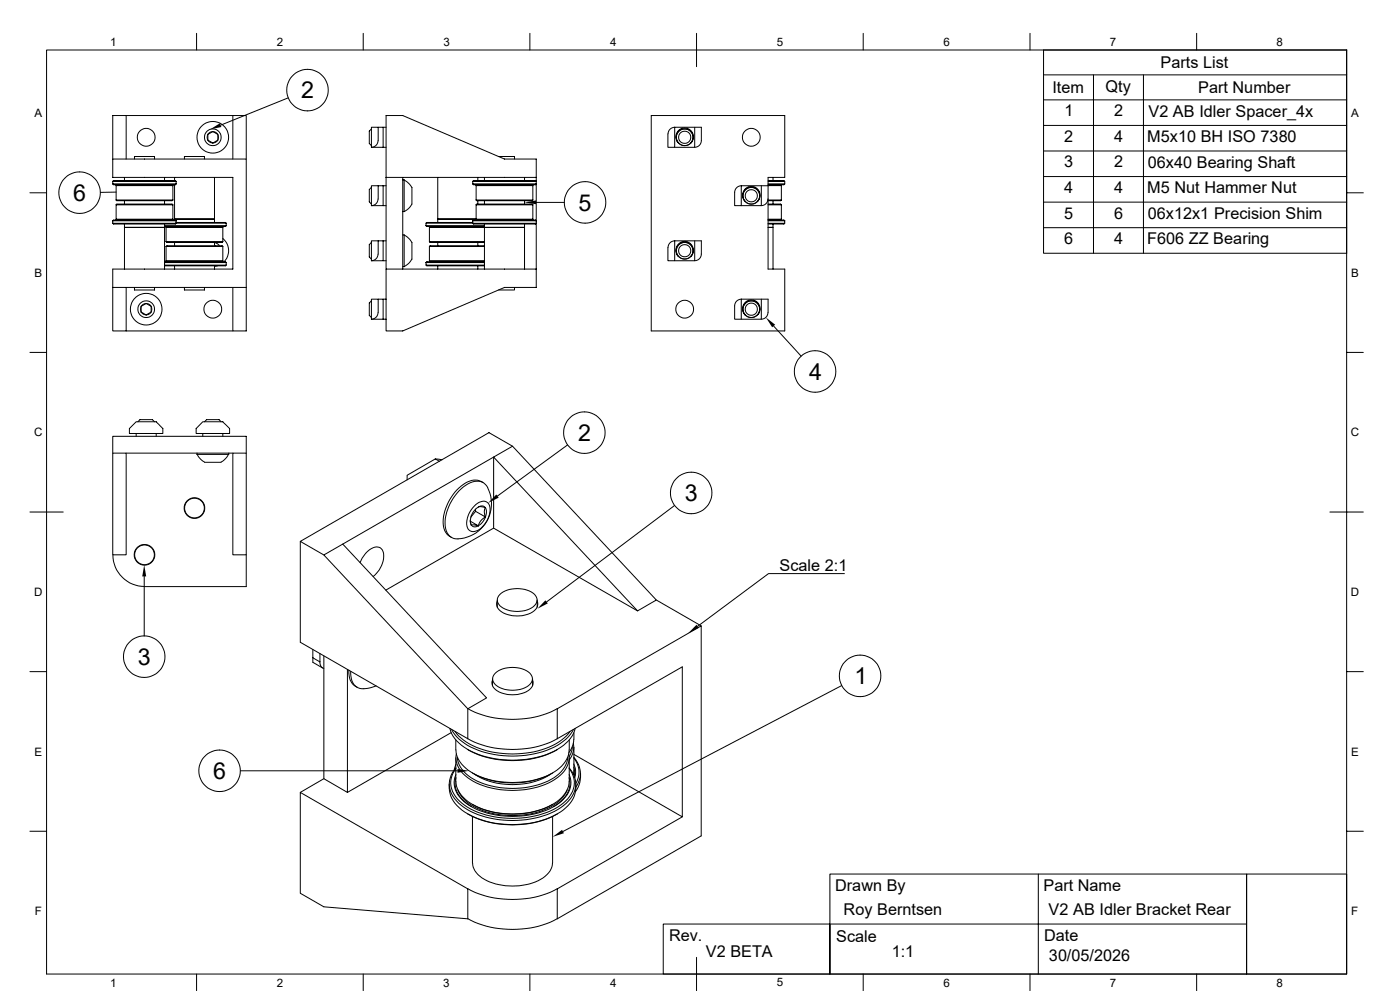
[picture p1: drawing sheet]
<svg xmlns="http://www.w3.org/2000/svg" width="420mm" height="297mm" viewBox="0 0 420 297" stroke-linecap="round" stroke-linejoin="round" font-family="sans-serif">
<g fill="none" stroke="#000" stroke-width=".3">
<path d="M14 15h390v276.9h-390zM59 10v5M109 10v5M159 10v5M209 10v10M259 10v5M309 10v5M359 10v5M404 15h-90.9v60.9h90.9M37.8 34.6h32M86.4 29.3l-20.2 8.2M111.4 38.7l-.6 .6v3.7l.6 .6"/>
<path d="M113.5 38.1h-2.1v6.1M114.9 38.1h.9M195.4 34.6h40v18.6h-5v27.4h5v18.6h-40zM201 38.7l1.4-.6v6.1h-2v-4.4zM202.4 38.1h8v4.1a2.02 2.02 0 0 1-2 2M208.4 38.1v6.1h-6M313.1 22.4h90.9M313.1 29.9h90.9M313.1 37.6h90.9M328 22.4v53.5M343 22.4v53.5M9 57.8h5"/>
<path d="M33.8 47.7h40.1v38.4M33.8 55.1l.3 .3h18.5l.2-.3M33.8 55.1h19M33.8 54.4l.3-.3h18.5l.2 .3M33.8 54.4h19M33.8 54.4v.7M34.8 59.9l.3 .3h16.5l.3-.3M34.8 59.9h17.1M34.8 55.6h17.1M34.8 55.6v4.3M34.8 57.6l-4.7 .1M35 55.5h16.7"/>
<path d="M35 55.4v.1M35 55.5l-.2 .1M37.3 53.2v.9M37.8 47.7v-13.1h-4v18.6h36v27.4h-36v5.5M40.3 47.7v-.8h6.1v.8M49.4 53.2v.9M51.7 55.4v.1M51.7 55.5l.2 .1M51.9 55.6v4.3M52.4 53.2v.9M52.4 55.4v10.6M52.8 54.4v.7"/>
<path d="M55.3 47.7v-.8h6v.8M62.4 40.3v1.7M62.4 40.3l1.4-.9 1.1 .6a1.05 1.05 0 0 1 .5 1.3v.3a.58 .58 0 0 1-.6 .7l-.5 .3a.58 .58 0 0 1-1 0l-.9-.6M62.4 40.3l-.3 .8 .3 .9M62.4 40.3a1.7 1.7 0 0 1 2.5-.5 1.7 1.7 0 0 1 0 2.7 1.7 1.7 0 0 1-2.5-.5M64.3 53.2v13.5M69.8 47.7v-13.1h4.1v13.1M111.4 56.1l-.6 .7v3.7l.6 .7M113.4 42.2a2.02 2.02 0 0 1-2 2M113.4 59.6a2.02 2.02 0 0 1-2 2M113.5 42.2v-4.1h1.4v6.1h-3.5M113.5 59.6v-3.9h1.4v5.9h-3.5"/>
<path d="M113.5 55.7h-2.1v5.9M114.9 44.2h.9M114.9 55.7h.9M115.8 53.2h45.1M120.8 53.9h.4v9.5M120.8 53.2v27.4M121.2 54l1.4 .9 1 1.3M123.6 56.1v2.6a4 4 0 0 1-.6 3.4l-1.8 1.3M131.3 53.2v13.5M141.8 55.1h19.1l-.3 .3h-18.5zM141.8 54.4l.3-.3h18.5l.3 .3M141.8 54.4h19.1"/>
<path d="M141.8 54.4v.7M142.8 59.9l.2 .3h16.6l.3-.3M142.8 59.9h17.1M142.8 55.6h17.1M142.8 55.6v4.3M143 55.5h16.7M143 55.4v.1M143 55.5l-.2 .1M143.3 53.2v.9M145.3 53.2v.9M149.6 46.9h4.7v.8M157.4 53.2v.9"/>
<path d="M159.7 55.4v.1M159.7 55.5l.2 .1M159.9 55.6v4.3M160.9 54.4v31.7h-9.6l-30.5 13.1h-5v-18.6h45.1M160.9 54.4v-6.7h-9.6l-30.5-13.1h-5v46M203.5 42.8l-.6-1-.1-1.2 .4-1 .6-.7a2.53 2.53 0 0 1 2.3-.5l1.3 .9 .5 1v1.7l-.7 .8M203.5 42.8l-.6-1.1v-1.2l.8-1.3 1.3-.5 1.6 .2 1 1.1 .3 1.5-.7 1.3M203.6 42.8a2.46 2.46 0 0 0 3.6 0M221 56.3l1.4-.6v5.9h-2v-3.9zM223.7 56.5l.2-.2a2.41 2.41 0 0 1 2.4-.3l1.2 .9 .5 1.2-.1 1.2-.7 1.1 .7-1.3-.2-1.4-.8-1.1-1.3-.5-1 .2-1.3 .9-.4 1.1v.7l.6 1.3-.6-.9-.1-.9 .3-1.2zM228.4 55.7v5.9h-6M230.4 59.6a2.02 2.02 0 0 1-2 2"/>
<path d="M230.4 59.9h4M230.4 55.1h5M230.4 54.1h4.8l.2 .3v.7M230.4 54.4h5M230.4 55.5h3.9M231.9 53.2v.9M234.3 55.4l.1 4.5M234.4 55.6l-12 .1M234.4 59.9l-.2 .3h-3.8M235.4 55.1l-.2 .3h-4.8M313.1 45.3h90.9M313.1 52.9h90.9"/>
<path d="M404 57.8h5M33.8 66.2l.3-.2h18.5l.2 .2M33.8 66.2h19M33.8 66.9l.3 .2h18.5l.2-.2M33.8 66.9h19M33.8 66.2v.7M34.8 61.4l.3-.2h16.5l.3 .2M34.8 61.4h17.1M34.8 65.7h17.1M34.8 65.7l.2 .1M34.8 61.4v4.3M35 65.8h16.7"/>
<path d="M35 65.8v.2M37.3 60.2v1M37.3 67.1v13.5M49.4 67.1v1.1h-12.1h12.1v12.4M49.4 67.6h18.5M49.4 78.4h18.2l.3 .3M49.4 78.7h18.5M49.4 79.5h18.5M49.4 60.2v1M49.8 72.4l.3 .2h16.5l.2-.2M49.8 72.4h17M49.8 68.1h17"/>
<path d="M49.8 73.9l.3-.2h16.5l.2 .2M49.8 73.9h17M49.8 78.2h17M49.8 68.1v4.3M49.8 73.9v4.3M49.8 78.2l.2 .1M50 68h16.7M50 78.3h16.7M50 67.9v.1M50 78.3v.1M50 68l-.2 .1M51.7 65.8v.2"/>
<path d="M51.9 65.7l-.2 .1M51.9 61.4v4.3M52.4 65.7h11.9M52.4 72.6v1.1M52.4 79.7v.9M52.8 66.7h14.8l.3 .2v.7M52.8 66.9h15.1M52.8 66.2v.7M64.3 73.7v-1l.9 .3 .6 .7M64.3 73.5l.4 .2M64.3 79.7v.9M65.4 79.6l-1.1 .2"/>
<path d="M66.7 67.9v.1M66.7 78.3v.1M66.7 68l.1 .1M66.8 68.1v4.3M66.8 73.9v4.3M66.8 78.2l-.1 .1M66.8 71.5a4.8 4.8 0 0 1 .5 6.9M67.9 67.6l-.3 .3h-18.2M67.9 78.7v.8l-.3 .2h-18.2M111.4 72.6l-.6 .7v3.7l.6 .7M113.4 76.2a2.02 2.02 0 0 1-2 1.9M113.5 76.2v-4h1.4v5.9h-3.5"/>
<path d="M113.5 72.2h-2.1v5.9M114.9 61.6h.9M114.9 72.2h.9M114.9 78.1h.9M120.8 70.4h.4v9.5h-.4M120.8 63.4h.4M121.2 70.4a3.5 3.5 0 0 1 2.4 4.1v3.2M123.6 77.6l-1 1.4-1.4 .9M127.8 67.6l.3 .3h17.2M127.8 67.6h17.5M127.8 66.9h14M127.8 78.7h17.5"/>
<path d="M127.8 78.7v.8l.3 .2h17.2M127.8 79.5h17.5M128.8 72.4l.2 .2h16.3M128.8 72.4h16.5M128.8 68.1h16.5M128.8 73.9h16.5M128.8 78.2h16.5M128.8 73.9l.1 4.5M128.9 68h16.4M128.9 67.9l-.1 4.5M128.9 78.3h16.4M131.3 65.7h11.5"/>
<path d="M131.3 72.6v1.1M131.3 79.7v.9M141.8 66.2l.3-.2h18.5l.3 .2zM141.8 66.9h19.1l-.3 .2h-18.5zM141.8 66.7h-13.7l-.3 .2v.7M141.8 66.2v.7M142.8 61.4l.2-.2h16.6l.3 .2M142.8 61.4h17.1M142.8 65.7h17.1M142.8 65.7l.2 .1M142.8 61.4v4.3M143 65.8h16.7"/>
<path d="M143 65.8v.2M143.3 60.2v1M143.3 72.6v1.1M143.3 79.7v.9M145.3 73.7h-16.3l-.2 .2M145.3 78.4h-17.2l-.3 .3M145.3 60.2v1M145.3 67.1v13.5M157.4 67.1v1.1h-12.1h12.1v12.4M157.4 60.2v1M159.7 65.8v.2M159.9 65.7l-.2 .1"/>
<path d="M159.9 61.4v4.3M160.8 60.7h8.5M201 72.8l1.4-.6v5.9h-2v-4.3zM202.4 72.2h8v4a2.02 2.02 0 0 1-2 1.9M203.3 73.4l.5-.5a2.95 2.95 0 0 1 2.3-.5l1.1 .7 .7 1.2v1.6l-.7 1 .6-1 .1-1.1-.8-1.5-1.5-.7-1 .2-.9 .5-.5 .5-.3 1.1 .1 1 .5 1-.7-1.5v-1zM203.6 76.8a2.46 2.46 0 0 0 3.6 0M208.4 72.2v5.9h-6M223.6 60.4a2.46 2.46 0 0 0 3.6 0M230.4 61.2h3.8l.2 .2M230.4 61.4h4M230.4 66h4.8l.2 .2M230.4 66.2h5"/>
<path d="M230.4 66.9h5M230.4 65.8h3.9M230.4 65.7h4M231.9 67.1v1.1h-1.5h1.5v12.4M231.9 60.2v1M234.4 61.4l-.1 4.6M235.4 66.2v.7l-.2 .2h-4.8M313.1 60.6h90.9M313.1 68.2h90.9M33.8 86.1v13.1h4v-13.1M33.8 86.1h40.1M37.8 99.2h32"/>
<path d="M40.3 86.1v.8h6.1v-.8M42.4 91.8l1-.6a.58 .58 0 0 1 1 0l.9 .6v1.3a.65 .65 0 0 1-.6 .8l-.8 .5-1.1-.6a1.05 1.05 0 0 1-.5-1.3zM55.3 86.1v.8h6v-.8M69.8 86.1v13.1h4.1v-13.1M111.4 90.2l-.6 .6v3.7l.6 .7M113.4 93.7a2.02 2.02 0 0 1-2 2M113.5 93.7v-4h1.4v6h-3.5M113.5 89.7h-2.1v6M114.9 89.7h.9M114.9 95.7h.9M154.3 86.1v.8h-4.7M221 90.3l1.4-.6v6h-2v-4z"/>
<path d="M222.4 89.7h8v4a2.02 2.02 0 0 1-2 2M223.6 94.4a2.46 2.46 0 0 0 3.6 0M227.2 94.4l.7-1.3-.2-1.4-.9-1.1-1-.4-1.4 .1-1 .9-.5 1.2 .1 .9 .6 1.1-.3-.3-.5-1v-1l.3-1 .7-.6a2.49 2.49 0 0 1 2.3-.5l1.1 .6 .7 1.2v1.5l-.7 1.1M228.4 89.7v6h-6M232.1 97.7l8.2 9M9 105.6h5M404 105.6h5M33.8 135.8h4v30.5h-4zM33.8 135.8v-5h40.1v5M37.8 135.8h32M40.9 129.9v.9M41.4 126.4l.6-.6h3.7l.7 .6"/>
<path d="M46.9 129.9h2v-1.5l-2-2h-6l-2.1 2v1.5h8.1v.9M59.1 135.8v.4h9.5v-.4M59.1 136.1l1 1.4 1.2 1M60.8 129.9v.9M61.3 126.4l.7-.6h3.7l.6 .6M61.3 138.6h5M66.8 129.9h2.1v-1.5l-2.1-2h-6l-2 2v1.5h8v.9M68.5 136.1l-.9 1.4-1.3 1M69.8 135.8h4.1v30.5h-4.1zM130.6 137.6l2 .2M130.6 137.5l-8.5 5v1.3M130.6 137.5l1.2 .8"/>
<path d="M148.1 137l5.7-3.3 43.1 46.1-5.6 3.3zM153.8 133.7l-7.1-4-56.6 32.6 7.1 4M170.3 133.3l-21.1 15.4M9 153.5h10M141.1 156l.3 1.4M141.1 156.2l2.4 1.4M141.4 157.4a1.5 1.5 0 0 0 2.1 .2M141.4 157.4l.8-.1 1.3 .3M142.3 151.7a3.1 3.1 0 0 1 4-1 5.2 5.2 0 0 1-.7 6.1 4.5 4.5 0 0 1-4.2 2.5 2.65 2.65 0 0 1-1.3-3.4l.6-1.9zM142.7 152.6v.6l-1.5 1.8M142.7 153.2l2.9 1.7M143.5 152a1.54 1.54 0 0 1 1.9-.1 1.54 1.54 0 0 1 .5 1.9l-.3 1.2"/>
<path d="M143.5 152a4.6 4.6 0 0 0-2.1 5.4M143.5 151.9l.9-.1 1.2 .3-.3 1 .1 1.2a.61 .61 0 0 1 .2 .7 .61 .61 0 0 1-.6 .4l-1.1 1.1-.4 1.1M144.9 144.6a5.3 5.3 0 0 0-6.6 1.1 14.4 14.4 0 0 0-5.2 12.2l.3 1.2 .7 1 1.4 1M145.6 155a5.1 5.1 0 0 1-2.1 2.6M146.3 146.1a3.9 3.9 0 0 0-5.9-1.1 14.1 14.1 0 0 0-6.7 13.4 3.6 3.6 0 0 0 4.6 3 10.6 10.6 0 0 0 8-15.3M148.1 158.3l-32.4 18.6M202.4 151.5l-38.4 28.9M398.9 153.5h10.1M33.9 166.3a9.5 9.5 0 0 0 9.4 9.5h30.6v-9.5M43.3 172.8v17.7M90.1 162.3v30.2l50.2 28.9M97.2 166.3l5.6-3.2 43.2 46.1-5.7 3.2z"/>
<path d="M102.8 163.1l45.3-26.1v21.3l43.2 24.8M108 168.6a7 7 0 0 1 4.9-4.7 2.32 2.32 0 0 1 2.2 3 8.6 8.6 0 0 1-3.2 5.9M149.2 179.8v2.1M150 178.1a8.4 8.4 0 0 1 10.7 .4 2.42 2.42 0 0 1-1.3 3.7 9 9 0 0 1-9.4-.6 2.23 2.23 0 0 1 0-3.5zM161.2 179.8v2.1M196.9 179.8l13.5 7.8M253.3 171.9h-22.8l-21.2 15.8M93.9 197.1v1.4l2.9 1.7M93.9 194.6v2.5M96 198.3a1.73 1.73 0 0 0 1.2 2M96 195.9v2.5l-2.1-1.3M97.2 196.6v36.8l7 4.1v-36.8"/>
<path d="M149.2 180.2a3 3 0 0 0 2.4 3.8 8.5 8.5 0 0 0 9.4-1.7l.3-1.3-.2-.8M9 201.3h5M104.6 200.9a4.9 4.9 0 0 0 2.5 5.1M105.2 201.2a4.5 4.5 0 0 0 2.8 5.1 9.3 9.3 0 0 0 4.8-.7M135 218.3a12.4 12.4 0 0 0 8.4 7.8 29.7 29.7 0 0 0 24.8-2.1 9.5 9.5 0 0 0 4.4-5.7M135.3 219.6l-31.1 17.9M135.5 218.6a16.1 16.1 0 0 0 11.6 7.3 29 29 0 0 0 21.1-3.1l2.3-2 1.5-2.2M136.5 219.2a18.9 18.9 0 0 0 13.4 6.5 26.6 26.6 0 0 0 18.6-3.9l1.4-1.2 1.1-1.4M147.7 203.5v2.1M147.8 203.8a3 3 0 0 0 2.4 3.8 8.5 8.5 0 0 0 9.4-1.7l.3-1.3-.2-.8M148.6 201.8a8.4 8.4 0 0 1 10.7 .3 2.42 2.42 0 0 1-1.3 3.8 9 9 0 0 1-9.4-.7 2.23 2.23 0 0 1 0-3.4zM159.8 203.5v2.1"/>
<path d="M167.2 212.4l43.2-24.8v62.9l-43.2 24.9v-9M167.2 212.4v9M167.2 212.4a29.6 29.6 0 0 1-26.9 0v9M172.2 219.6v2M252.5 205.5l-83.6 43.7M404 201.3h5M72.1 231h65.1M90.1 237.5l50.2 28.9v9l-43.1-3.6-7.1-4.1zM97.2 233.4l-7.1 4.1M134.7 235a9.3 9.3 0 0 0 5.6 8.9 29.4 29.4 0 0 0 27.8-.5 8.9 8.9 0 0 0 4.6-7.2M136.7 227.1v7.1M136.7 221.8v2.9"/>
<path d="M136.8 229.1l-.5 1.6M136.8 230.3a6.8 6.8 0 0 0 1.1 9.8 24.3 24.3 0 0 0 17.2 5.1 21.7 21.7 0 0 0 15.2-5.8 6.7 6.7 0 0 0 .4-9.1M136.8 230.1a7.1 7.1 0 0 0 .8 10.6 25.7 25.7 0 0 0 18.9 5.1 20.7 20.7 0 0 0 14.7-6.4 6.9 6.9 0 0 0-.5-9.3M136.8 233.1a7.3 7.3 0 0 0 3.8 8.2l.8 .5M136.8 232.2a7 7 0 0 0 3.1 8.6 26.7 26.7 0 0 0 22.7 2.5 12.7 12.7 0 0 0 8.3-6.6l.4-2.3-.6-2.2M136.8 234.2a9.4 9.4 0 0 0 6.4 7.7 26.9 26.9 0 0 0 23-1.1 8.3 8.3 0 0 0 4.5-6.6M136.8 224.7a9.4 9.4 0 0 0 6.4 7.7 26.9 26.9 0 0 0 23-1 8.3 8.3 0 0 0 4.5-6.7M136.9 225.9a7.4 7.4 0 0 0 4.2 7.7 26.1 26.1 0 0 0 25.4 0 7.6 7.6 0 0 0 4.1-7.7M137.2 227a9 9 0 0 0 5.9 7.1 26.2 26.2 0 0 0 23.1-1 8.4 8.4 0 0 0 4.1-6.1M137.4 236.8a12.9 12.9 0 0 0 9 6.7 25.6 25.6 0 0 0 20.6-2.8l2-1.9 1.1-2M140.3 224.6l.3 .2M140.3 221.4a29.6 29.6 0 0 0 26.9 0"/>
<path d="M140.6 224.8a29.2 29.2 0 0 0 26.3 0M141.7 231.6l.3 .3M142 231.8a25.8 25.8 0 0 0 23.5 0M142.4 232.1a22.4 22.4 0 0 0 22.7 0M165.8 231.6l-.3 .3M167.2 221.4l37.5-21.5v44.9l-32.5-18.7M167.3 224.6l-.4 .2M170.7 233.1a7.3 7.3 0 0 1-3.8 8.2l-.8 .5M170.8 227.1v7.1M170.8 221.8v2.9M171.7 223.9l-.1 1-.9 1.9M172 222.8a6.1 6.1 0 0 1-1.3 5"/>
<path d="M172.1 227.2a6.5 6.5 0 0 1 .6 7.6M172.1 226.9a6.9 6.9 0 0 1 .6 9.1M172.1 221.6l-.4 2-1.1 2M172.1 229.9l.3 1.4-.1 1.4M172.1 229l.6 2-.3 2.1M172.1 231l-.1 1.1M172.2 223.9v7.1M172.8 235v1.2M174.2 231.8l-.3 2.7-.5 1.4-.8 1.4M9 249.1h5M140.3 243.9a29.3 29.3 0 0 0 27 0M141.7 241.1a26.4 26.4 0 0 0 23.9 .1"/>
<path d="M141.7 244.7l.1 14a6.5 6.5 0 0 0 4.3 5.2 18.8 18.8 0 0 0 16.8-.8 5.6 5.6 0 0 0 2.8-4.4l.1-14M165.8 241.1l-.1 .1M204.7 244.8l-37.5 21.6M404 249.1h5M140.3 275.3a29.6 29.6 0 0 0 26.9 0M140.3 266.4a29.6 29.6 0 0 0 26.9 0M199 276.9v15h50v-29.9h125v29.9h30v-29.9h-30v29.9h-125v-15zM249 276.9h125M311.5 262v29.9M59 291.9v5M109 291.9v5M159 291.9v5"/>
<path d="M209 286.9v10M259 291.9v5M309 291.9v5M359 291.9v5"/>
<circle cx="92.3" cy="27" r="6.2"/>
<circle cx="23.9" cy="57.7" r="6.2"/>
<circle cx="43.8" cy="41.1" r="2.66"/>
<circle cx="63.8" cy="41.1" r="2.51"/>
<circle cx="63.8" cy="41.1" r="4.7"/>
<circle cx="205.4" cy="41.2" r="2.51"/>
<circle cx="205.4" cy="41.1" r="1.83"/>
<circle cx="225.4" cy="41.1" r="2.66"/>
<circle cx="225.4" cy="58.7" r="2.51"/>
<circle cx="225.4" cy="58.7" r="1.83"/>
<circle cx="175.5" cy="60.7" r="6.2"/>
<circle cx="205.4" cy="75.2" r="2.51"/>
<circle cx="205.4" cy="75.1" r="1.83"/>
<circle cx="43.8" cy="92.7" r="2.51"/>
<circle cx="43.9" cy="92.7" r="4.7"/>
<circle cx="43.9" cy="92.7" r="1.7"/>
<circle cx="63.8" cy="92.7" r="2.66"/>
<circle cx="205.4" cy="92.7" r="2.66"/>
<circle cx="225.4" cy="92.7" r="2.51"/>
<circle cx="225.4" cy="92.7" r="1.83"/>
<circle cx="244.5" cy="111.3" r="6.2"/>
<circle cx="175.3" cy="129.7" r="6.2"/>
<circle cx="58.3" cy="152.3" r="3.1"/>
<circle cx="58.3" cy="152.3" r="2.97"/>
<circle cx="207.4" cy="147.7" r="6.2"/>
<circle cx="43.4" cy="166.3" r="3.1"/>
<circle cx="43.4" cy="166.3" r="2.97"/>
<circle cx="43.3" cy="196.8" r="6.2"/>
<circle cx="258" cy="202.6" r="6.2"/>
<circle cx="65.9" cy="231" r="6.2"/>
</g>
<path d="M62.9 38.8l3.1-1.8 .4 1.1zM157.3 60.7l3.5-.6v1.1zM229.7 95.1l2.8 2.2-.9 .8zM148.9 148.2l.7 .9-3.2 1.6zM43.3 169.3l.6 3.5h-1.2zM163.6 179.9l.7 .9-3.1 1.7zM209 187.2l.6 1-3.1 1.6zM137.2 230.5l3.6 .5-3.6 .6zM165.8 250.8l2.8-2.1 .6 1z" fill="#000"/>
<g font-size="7">
<text x="90.4" y="29.5">2</text>
<text x="22" y="60.2">6</text>
<text x="173.6" y="63.1">5</text>
<text x="242.7" y="113.9">4</text>
<text x="173.4" y="132.2">2</text>
<text x="205.4" y="150.2">3</text>
<text x="41.4" y="199.3">3</text>
<text x="256.4" y="205.1">1</text>
<text x="64" y="233.5">6</text>
</g>
<g font-size="4.9">
<text x="348.1" y="20.4">Parts List</text>
<text x="315.7" y="27.9">Item</text>
<text x="331.6" y="27.4">Qty</text>
<text x="359.4" y="27.9">Part Number</text>
<text x="319.4" y="34.8">1</text>
<text x="334.2" y="34.8">2</text>
<text x="344.5" y="35">V2 AB Idler Spacer_4x</text>
<text x="319.2" y="42.5">2</text>
<text x="334.3" y="42.5">4</text>
<text x="344.2" y="42.6">M5x10 BH ISO 7380</text>
<text x="319.2" y="50.2">3</text>
<text x="334.2" y="50.2">2</text>
<text x="344.3" y="50.3">06x40 Bearing Shaft</text>
<text x="319.3" y="57.8">4</text>
<text x="334.3" y="57.8">4</text>
<text x="344.2" y="57.9">M5 Nut Hammer Nut</text>
<text x="319.2" y="65.5">5</text>
<text x="334.2" y="65.5">6</text>
<text x="344.3" y="65.6">06x12x1 Precision Shim</text>
<text x="319.2" y="73.2">6</text>
<text x="334.3" y="73.2">4</text>
<text x="344.1" y="73.2">F606 ZZ Bearing</text>
<text x="233.8" y="171.2">Scale 2:1</text>
<text x="250.5" y="267.2">Drawn By</text>
<text x="313" y="267.2">Part Name</text>
<text x="253.1" y="274.1">Roy Berntsen</text>
<text x="314.6" y="274.3">V2 AB Idler Bracket Rear</text>
<text x="200.7" y="282.2">Rev.</text>
<text x="211.8" y="286.9">V2 BETA</text>
<text x="250.9" y="282.2">Scale</text>
<text x="267.5" y="286.9">1:1</text>
<text x="313.2" y="282.2">Date</text>
<text x="314.6" y="288.2">30/05/2026</text>
</g>
<g font-size="3.5">
<text x="33" y="13.7">1</text>
<text x="83" y="13.7">2</text>
<text x="133" y="13.7">3</text>
<text x="183" y="13.7">4</text>
<text x="233" y="13.7">5</text>
<text x="283" y="13.7">6</text>
<text x="333" y="13.7">7</text>
<text x="383" y="13.7">8</text>
<text x="10.3" y="35.1">A</text>
<text x="405.3" y="35.1">A</text>
<text x="10.3" y="83">B</text>
<text x="405.3" y="83">B</text>
<text x="10.2" y="130.8">C</text>
<text x="405.2" y="130.8">C</text>
<text x="10.2" y="178.6">D</text>
<text x="405.2" y="178.6">D</text>
<text x="10.3" y="226.4">E</text>
<text x="405.3" y="226.4">E</text>
<text x="10.4" y="274.3">F</text>
<text x="405.4" y="274.3">F</text>
<text x="33" y="295.7">1</text>
<text x="83" y="295.7">2</text>
<text x="133" y="295.7">3</text>
<text x="183" y="295.7">4</text>
<text x="233" y="295.7">5</text>
<text x="283" y="295.7">6</text>
<text x="333" y="295.7">7</text>
<text x="383" y="295.7">8</text>
</g>
</svg>
